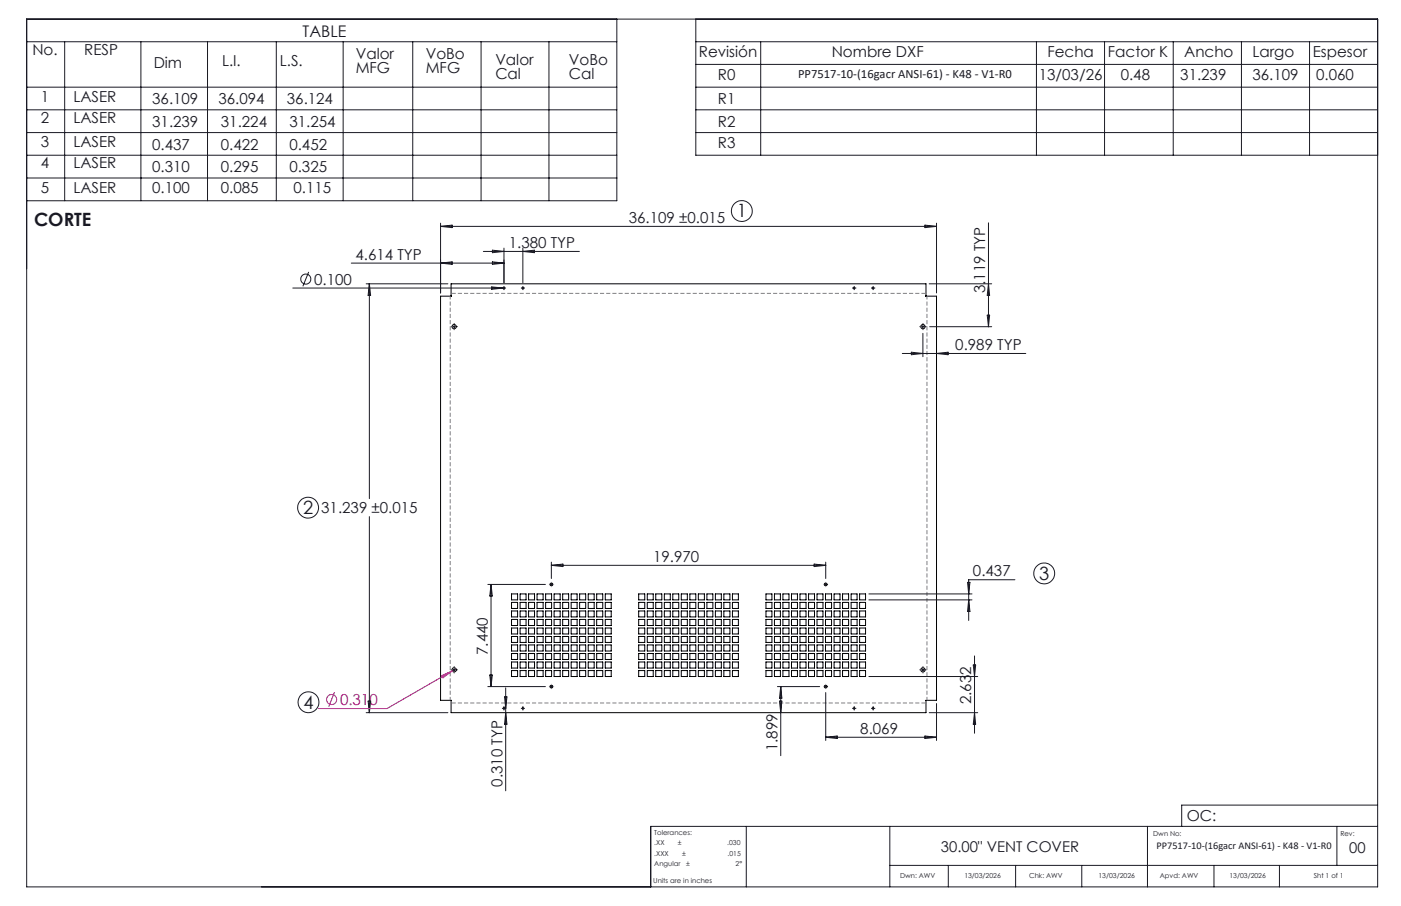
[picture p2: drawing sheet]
<svg xmlns="http://www.w3.org/2000/svg" width="432mm" height="279mm" viewBox="0 0 432 279" stroke-linecap="round" stroke-linejoin="round" font-family="sans-serif">
<g fill="none" stroke="#000" stroke-width=".31">
<path d="M139 91.3v-3.8h146.4v3.8M139.1 91.3h-3.3v124.7h3.3M139.1 91.3h.1M285.4 91.3h3.2v124.7h-3.2M285.4 91.3h.1M157.7 183.2h1.8v1.8h-1.8zM157.7 185.8h1.8v1.8h-1.8zM157.7 188.4h1.8v1.9h-1.8zM157.7 191h1.8v1.9h-1.8zM157.7 193.7h1.8v1.8h-1.8zM157.7 196.3h1.8v1.8h-1.8zM157.7 198.9h1.8v1.9h-1.8z"/>
<path d="M160.3 183.2h1.8v1.8h-1.8zM160.3 191h1.8v1.9h-1.8zM160.3 193.7h1.8v1.8h-1.8zM160.3 185.8h1.8v1.8h-1.8zM160.3 188.4h1.8v1.9h-1.8zM160.3 196.3h1.8v1.8h-1.8zM160.3 198.9h1.8v1.9h-1.8zM162.9 183.2h1.8v1.8h-1.8zM162.9 191h1.8v1.9h-1.8zM162.9 193.7h1.8v1.8h-1.8zM162.9 198.9h1.8v1.9h-1.8zM162.9 185.8h1.8v1.8h-1.8z"/>
<path d="M162.9 188.4h1.8v1.9h-1.8zM162.9 196.3h1.8v1.8h-1.8zM165.5 183.2h1.9v1.8h-1.9zM165.5 191h1.9v1.9h-1.9zM165.5 193.7h1.9v1.8h-1.9zM165.5 185.8h1.9v1.8h-1.9zM165.5 188.4h1.9v1.9h-1.9zM165.5 196.3h1.9v1.8h-1.9zM165.5 198.9h1.9v1.9h-1.9zM168.2 183.2h1.8v1.8h-1.8zM168.2 191h1.8v1.9h-1.8zM168.2 193.7h1.8v1.8h-1.8z"/>
<path d="M168.2 198.9h1.8v1.9h-1.8zM168.2 196.3h1.8v1.8h-1.8zM168.2 185.8h1.8v1.8h-1.8zM168.2 188.4h1.8v1.9h-1.8zM170.8 183.2h1.8v1.8h-1.8zM170.8 191h1.8v1.9h-1.8zM170.8 193.7h1.8v1.8h-1.8zM170.8 198.9h1.8v1.9h-1.8zM170.8 185.8h1.8v1.8h-1.8zM170.8 188.4h1.8v1.9h-1.8zM170.8 196.3h1.8v1.8h-1.8zM173.4 183.2h1.9v1.8h-1.9z"/>
<path d="M173.4 191h1.9v1.9h-1.9zM173.4 193.7h1.9v1.8h-1.9zM173.4 198.9h1.9v1.9h-1.9zM173.4 185.8h1.9v1.8h-1.9zM173.4 188.4h1.9v1.9h-1.9zM173.4 196.3h1.9v1.8h-1.9zM176 183.2h1.9v1.8h-1.9zM176 191h1.9v1.9h-1.9zM176 193.7h1.9v1.8h-1.9zM176 198.9h1.9v1.9h-1.9zM176 185.8h1.9v1.8h-1.9zM176 188.4h1.9v1.9h-1.9z"/>
<path d="M176 196.3h1.9v1.8h-1.9zM178.6 183.2h1.9v1.8h-1.9zM178.6 191h1.9v1.9h-1.9zM178.6 193.7h1.9v1.8h-1.9zM178.6 198.9h1.9v1.9h-1.9zM178.6 185.8h1.9v1.8h-1.9zM178.6 188.4h1.9v1.9h-1.9zM178.6 196.3h1.9v1.8h-1.9zM181.3 183.2h1.8v1.8h-1.8zM181.3 191h1.8v1.9h-1.8zM181.3 193.7h1.8v1.8h-1.8zM181.3 198.9h1.8v1.9h-1.8z"/>
<path d="M181.3 185.8h1.8v1.8h-1.8zM181.3 188.4h1.8v1.9h-1.8zM181.3 196.3h1.8v1.8h-1.8zM183.9 183.2h1.9v1.8h-1.9zM183.9 191h1.9v1.9h-1.9zM183.9 185.8h1.9v1.8h-1.9zM183.9 188.4h1.9v1.9h-1.9zM183.9 193.7h1.9v1.8h-1.9zM183.9 196.3h1.9v1.8h-1.9zM183.9 198.9h1.9v1.9h-1.9zM186.5 183.2h1.9v1.8h-1.9zM186.5 191h1.9v1.9h-1.9z"/>
<path d="M186.5 193.7h1.9v1.8h-1.9zM186.5 185.8h1.9v1.8h-1.9zM186.5 188.4h1.9v1.9h-1.9zM186.5 196.3h1.9v1.8h-1.9zM186.5 198.9h1.9v1.9h-1.9zM196.8 183.2h1.9v1.8h-1.9zM196.8 191h1.9v1.9h-1.9zM196.8 193.7h1.9v1.8h-1.9zM196.8 198.9h1.9v1.9h-1.9zM196.8 196.3h1.9v1.8h-1.9zM196.8 188.4h1.9v1.9h-1.9zM196.8 185.8h1.9v1.8h-1.9z"/>
<path d="M199.5 183.2h1.8v1.8h-1.8zM199.5 191h1.8v1.9h-1.8zM199.5 193.7h1.8v1.8h-1.8zM199.5 198.9h1.8v1.9h-1.8zM199.5 185.8h1.8v1.8h-1.8zM199.5 188.4h1.8v1.9h-1.8zM199.5 196.3h1.8v1.8h-1.8zM202.1 183.2h1.9v1.8h-1.9zM202.1 191h1.9v1.9h-1.9zM202.1 193.7h1.9v1.8h-1.9zM202.1 198.9h1.9v1.9h-1.9zM202.1 185.8h1.9v1.8h-1.9z"/>
<path d="M202.1 188.4h1.9v1.9h-1.9zM202.1 196.3h1.9v1.8h-1.9zM204.8 183.2h1.8v1.8h-1.8zM204.8 191h1.8v1.9h-1.8zM204.8 193.7h1.8v1.8h-1.8zM204.8 198.9h1.8v1.9h-1.8zM204.8 185.8h1.8v1.8h-1.8zM204.8 188.4h1.8v1.9h-1.8zM204.8 196.3h1.8v1.8h-1.8zM207.4 183.2h1.8v1.8h-1.8zM207.4 191h1.8v1.9h-1.8zM207.4 193.7h1.8v1.8h-1.8z"/>
<path d="M207.4 198.9h1.8v1.9h-1.8zM207.4 185.8h1.8v1.8h-1.8zM207.4 188.4h1.8v1.9h-1.8zM207.4 196.3h1.8v1.8h-1.8zM210 183.2h1.8v1.8h-1.8zM210 191h1.8v1.9h-1.8zM210 193.7h1.8v1.8h-1.8zM210 198.9h1.8v1.9h-1.8zM210 185.8h1.8v1.8h-1.8zM210 188.4h1.8v1.9h-1.8zM210 196.3h1.8v1.8h-1.8zM212.6 183.2h1.9v1.8h-1.9z"/>
<path d="M212.6 191h1.9v1.9h-1.9zM212.6 193.7h1.9v1.8h-1.9zM212.6 198.9h1.9v1.9h-1.9zM212.6 185.8h1.9v1.8h-1.9zM212.6 188.4h1.9v1.9h-1.9zM212.6 196.3h1.9v1.8h-1.9zM215.2 183.2h1.9v1.8h-1.9zM215.2 191h1.9v1.9h-1.9zM215.2 193.7h1.9v1.8h-1.9zM215.2 198.9h1.9v1.9h-1.9zM215.2 185.8h1.9v1.8h-1.9zM215.2 188.4h1.9v1.9h-1.9z"/>
<path d="M215.2 196.3h1.9v1.8h-1.9zM217.9 183.2h1.8v1.8h-1.8zM217.9 191h1.8v1.9h-1.8zM217.9 193.7h1.8v1.8h-1.8zM217.9 198.9h1.8v1.9h-1.8zM217.9 185.8h1.8v1.8h-1.8zM217.9 188.4h1.8v1.9h-1.8zM217.9 196.3h1.8v1.8h-1.8zM220.5 183.2h1.8v1.8h-1.8zM220.5 191h1.8v1.9h-1.8zM220.5 193.7h1.8v1.8h-1.8zM220.5 198.9h1.8v1.9h-1.8z"/>
<path d="M220.5 185.8h1.8v1.8h-1.8zM220.5 188.4h1.8v1.9h-1.8zM220.5 196.3h1.8v1.8h-1.8zM223.1 183.2h1.9v1.8h-1.9zM223.1 191h1.9v1.9h-1.9zM223.1 193.7h1.9v1.8h-1.9zM223.1 185.8h1.9v1.8h-1.9zM223.1 188.4h1.9v1.9h-1.9zM223.1 196.3h1.9v1.8h-1.9zM223.1 198.9h1.9v1.9h-1.9zM225.7 183.2h1.9v1.8h-1.9zM225.7 191h1.9v1.9h-1.9z"/>
<path d="M225.7 193.7h1.9v1.8h-1.9zM225.7 198.9h1.9v1.9h-1.9zM225.7 185.8h1.9v1.8h-1.9zM225.7 188.4h1.9v1.9h-1.9zM225.7 196.3h1.9v1.8h-1.9zM236.1 183.2h1.8v1.8h-1.8zM236.1 191h1.8v1.9h-1.8zM236.1 193.7h1.8v1.8h-1.8zM236.1 198.9h1.8v1.9h-1.8zM236.1 196.3h1.8v1.8h-1.8zM236.1 188.4h1.8v1.9h-1.8zM236.1 185.8h1.8v1.8h-1.8z"/>
<path d="M238.7 183.2h1.8v1.8h-1.8zM238.7 191h1.8v1.9h-1.8zM238.7 193.7h1.8v1.8h-1.8zM238.7 198.9h1.8v1.9h-1.8zM238.7 185.8h1.8v1.8h-1.8zM238.7 188.4h1.8v1.9h-1.8zM238.7 196.3h1.8v1.8h-1.8zM241.3 183.2h1.9v1.8h-1.9zM241.3 191h1.9v1.9h-1.9zM241.3 193.7h1.9v1.8h-1.9zM241.3 198.9h1.9v1.9h-1.9zM241.3 185.8h1.9v1.8h-1.9z"/>
<path d="M241.3 188.4h1.9v1.9h-1.9zM241.3 196.3h1.9v1.8h-1.9zM243.9 183.2h1.9v1.8h-1.9zM243.9 191h1.9v1.9h-1.9zM243.9 193.7h1.9v1.8h-1.9zM243.9 198.9h1.9v1.9h-1.9zM243.9 185.8h1.9v1.8h-1.9zM243.9 188.4h1.9v1.9h-1.9zM243.9 196.3h1.9v1.8h-1.9zM246.6 183.2h1.8v1.8h-1.8zM246.6 191h1.8v1.9h-1.8zM246.6 193.7h1.8v1.8h-1.8z"/>
<path d="M246.6 198.9h1.8v1.9h-1.8zM246.6 185.8h1.8v1.8h-1.8zM246.6 188.4h1.8v1.9h-1.8zM246.6 196.3h1.8v1.8h-1.8zM249.2 183.2h1.8v1.8h-1.8zM249.2 191h1.8v1.9h-1.8zM249.2 193.7h1.8v1.8h-1.8zM249.2 198.9h1.8v1.9h-1.8zM249.2 185.8h1.8v1.8h-1.8zM249.2 188.4h1.8v1.9h-1.8zM249.2 196.3h1.8v1.8h-1.8zM251.8 183.2h1.8v1.8h-1.8z"/>
<path d="M251.8 191h1.8v1.9h-1.8zM251.8 193.7h1.8v1.8h-1.8zM251.8 198.9h1.8v1.9h-1.8zM251.8 185.8h1.8v1.8h-1.8zM251.8 188.4h1.8v1.9h-1.8zM251.8 196.3h1.8v1.8h-1.8zM254.4 183.2h1.9v1.8h-1.9zM254.4 191h1.9v1.9h-1.9zM254.4 193.7h1.9v1.8h-1.9zM254.4 198.9h1.9v1.9h-1.9zM254.4 196.3h1.9v1.8h-1.9zM254.4 185.8h1.9v1.8h-1.9z"/>
<path d="M254.4 188.4h1.9v1.9h-1.9zM257.1 183.2h1.8v1.8h-1.8zM257.1 191h1.8v1.9h-1.8zM257.1 193.7h1.8v1.8h-1.8zM257.1 198.9h1.8v1.9h-1.8zM257.1 185.8h1.8v1.8h-1.8zM257.1 188.4h1.8v1.9h-1.8zM257.1 196.3h1.8v1.8h-1.8zM259.7 183.2h1.8v1.8h-1.8zM259.7 191h1.8v1.9h-1.8zM259.7 193.7h1.8v1.8h-1.8zM259.7 185.8h1.8v1.8h-1.8z"/>
<path d="M259.7 188.4h1.8v1.9h-1.8zM259.7 196.3h1.8v1.8h-1.8zM259.7 198.9h1.8v1.9h-1.8zM262.3 183.2h1.9v1.8h-1.9zM262.3 191h1.9v1.9h-1.9zM262.3 193.7h1.9v1.8h-1.9zM262.3 185.8h1.9v1.8h-1.9zM262.3 188.4h1.9v1.9h-1.9zM262.3 196.3h1.9v1.8h-1.9zM262.3 198.9h1.9v1.9h-1.9zM264.9 183.2h1.9v1.8h-1.9zM264.9 191h1.9v1.9h-1.9z"/>
<path d="M264.9 185.8h1.9v1.8h-1.9zM264.9 188.4h1.9v1.9h-1.9zM264.9 193.7h1.9v1.8h-1.9zM264.9 196.3h1.9v1.8h-1.9zM264.9 198.9h1.9v1.9h-1.9zM139 216v3.8h146.4v-3.8M139.1 216h.1M157.7 201.5h1.8v1.9h-1.8zM157.7 204.2h1.8v1.8h-1.8zM157.7 206.8h1.8v1.8h-1.8zM160.3 201.5h1.8v1.9h-1.8zM160.3 204.2h1.8v1.8h-1.8z"/>
<path d="M160.3 206.8h1.8v1.8h-1.8zM162.9 201.5h1.8v1.9h-1.8zM162.9 204.2h1.8v1.8h-1.8zM162.9 206.8h1.8v1.8h-1.8zM165.5 201.5h1.9v1.9h-1.9zM165.5 204.2h1.9v1.8h-1.9zM165.5 206.8h1.9v1.8h-1.9zM168.2 201.5h1.8v1.9h-1.8zM168.2 204.2h1.8v1.8h-1.8zM168.2 206.8h1.8v1.8h-1.8zM170.8 201.5h1.8v1.9h-1.8zM170.8 204.2h1.8v1.8h-1.8z"/>
<path d="M170.8 206.8h1.8v1.8h-1.8zM173.4 201.5h1.9v1.9h-1.9zM173.4 204.2h1.9v1.8h-1.9zM173.4 206.8h1.9v1.8h-1.9zM176 201.5h1.9v1.9h-1.9zM176 204.2h1.9v1.8h-1.9zM176 206.8h1.9v1.8h-1.9zM178.6 201.5h1.9v1.9h-1.9zM178.6 204.2h1.9v1.8h-1.9zM178.6 206.8h1.9v1.8h-1.9zM181.3 201.5h1.8v1.9h-1.8zM181.3 204.2h1.8v1.8h-1.8z"/>
<path d="M181.3 206.8h1.8v1.8h-1.8zM183.9 201.5h1.9v1.9h-1.9zM183.9 204.2h1.9v1.8h-1.9zM183.9 206.8h1.9v1.8h-1.9zM186.5 201.5h1.9v1.9h-1.9zM186.5 204.2h1.9v1.8h-1.9zM186.5 206.8h1.9v1.8h-1.9zM196.8 201.5h1.9v1.9h-1.9zM196.8 204.2h1.9v1.8h-1.9zM196.8 206.8h1.9v1.8h-1.9zM199.5 201.5h1.8v1.9h-1.8zM199.5 204.2h1.8v1.8h-1.8z"/>
<path d="M199.5 206.8h1.8v1.8h-1.8zM202.1 201.5h1.9v1.9h-1.9zM202.1 204.2h1.9v1.8h-1.9zM202.1 206.8h1.9v1.8h-1.9zM204.8 201.5h1.8v1.9h-1.8zM204.8 204.2h1.8v1.8h-1.8zM204.8 206.8h1.8v1.8h-1.8zM207.4 201.5h1.8v1.9h-1.8zM207.4 204.2h1.8v1.8h-1.8zM207.4 206.8h1.8v1.8h-1.8zM210 201.5h1.8v1.9h-1.8zM210 204.2h1.8v1.8h-1.8z"/>
<path d="M210 206.8h1.8v1.8h-1.8zM212.6 201.5h1.9v1.9h-1.9zM212.6 204.2h1.9v1.8h-1.9zM212.6 206.8h1.9v1.8h-1.9zM215.2 201.5h1.9v1.9h-1.9zM215.2 204.2h1.9v1.8h-1.9zM215.2 206.8h1.9v1.8h-1.9zM217.9 201.5h1.8v1.9h-1.8zM217.9 204.2h1.8v1.8h-1.8zM217.9 206.8h1.8v1.8h-1.8zM220.5 201.5h1.8v1.9h-1.8zM220.5 204.2h1.8v1.8h-1.8z"/>
<path d="M220.5 206.8h1.8v1.8h-1.8zM223.1 201.5h1.9v1.9h-1.9zM223.1 204.2h1.9v1.8h-1.9zM223.1 206.8h1.9v1.8h-1.9zM225.7 201.5h1.9v1.9h-1.9zM225.7 204.2h1.9v1.8h-1.9zM225.7 206.8h1.9v1.8h-1.9zM236.1 201.5h1.8v1.9h-1.8zM236.1 204.2h1.8v1.8h-1.8zM236.1 206.8h1.8v1.8h-1.8zM238.7 201.5h1.8v1.9h-1.8zM238.7 204.2h1.8v1.8h-1.8z"/>
<path d="M238.7 206.8h1.8v1.8h-1.8zM241.3 201.5h1.9v1.9h-1.9zM241.3 204.2h1.9v1.8h-1.9zM241.3 206.8h1.9v1.8h-1.9zM243.9 201.5h1.9v1.9h-1.9zM243.9 204.2h1.9v1.8h-1.9zM243.9 206.8h1.9v1.8h-1.9zM246.6 201.5h1.8v1.9h-1.8zM246.6 204.2h1.8v1.8h-1.8zM246.6 206.8h1.8v1.8h-1.8zM249.2 201.5h1.8v1.9h-1.8zM249.2 204.2h1.8v1.8h-1.8z"/>
<path d="M249.2 206.8h1.8v1.8h-1.8zM251.8 201.5h1.8v1.9h-1.8zM251.8 204.2h1.8v1.8h-1.8zM251.8 206.8h1.8v1.8h-1.8zM254.4 201.5h1.9v1.9h-1.9zM254.4 204.2h1.9v1.8h-1.9zM254.4 206.8h1.9v1.8h-1.9zM257.1 201.5h1.8v1.9h-1.8zM257.1 204.2h1.8v1.8h-1.8zM257.1 206.8h1.8v1.8h-1.8zM259.7 201.5h1.8v1.9h-1.8zM259.7 204.2h1.8v1.8h-1.8z"/>
<path d="M259.7 206.8h1.8v1.8h-1.8zM262.3 201.5h1.9v1.9h-1.9zM262.3 204.2h1.9v1.8h-1.9zM262.3 206.8h1.9v1.8h-1.9zM264.9 201.5h1.9v1.9h-1.9zM264.9 204.2h1.9v1.8h-1.9zM264.9 206.8h1.9v1.8h-1.9zM285.4 216h.1"/>
<circle cx="155.3" cy="88.8" r=".21"/>
<circle cx="161.2" cy="88.8" r=".21"/>
<circle cx="263.3" cy="88.8" r=".21"/>
<circle cx="269.1" cy="88.8" r=".21"/>
<circle cx="140" cy="100.7" r=".67"/>
<circle cx="284.4" cy="100.7" r=".67"/>
<circle cx="169.9" cy="180.2" r=".42"/>
<circle cx="254.5" cy="180.2" r=".43"/>
<circle cx="140" cy="206.6" r=".67"/>
<circle cx="155.3" cy="218.5" r=".21"/>
<circle cx="161.2" cy="218.5" r=".21"/>
<circle cx="169.9" cy="211.7" r=".42"/>
<circle cx="254.5" cy="211.7" r=".43"/>
<circle cx="263.3" cy="218.5" r=".21"/>
<circle cx="269.1" cy="218.5" r=".21"/>
<circle cx="284.4" cy="206.6" r=".67"/>
</g>
<g fill="none" stroke="#a0006e" stroke-width=".31">
<path d="M103.1 213.5l-1.8 4.4M136.1 208.4l3.3-1.5-2.9 2.1zM140.5 206.2l-21.2 12.3h-21.1"/>
<circle cx="102.2" cy="215.7" r="1.56"/>
</g>
<g fill="none" stroke="#191924" stroke-width=".31">
<path d="M8.2 5.9h416.4v267.6h-416.4zM8.2 12.9h181.9M19.9 12.9v49M43.4 12.9v49M64 12.9v49M85.2 12.9v49M105.8 12.9v49M127.2 12.9v49M148.3 12.9v49M169.2 12.9v49M190.1 5.9v56h-181.9M214.5 12.9h210.1"/>
<path d="M214.5 5.9v42h210.1M214.5 19.9h210.1M234.5 12.9v35M319.4 12.9v35M340.4 12.9v35M361.6 12.9v35M382.6 12.9v35M403.6 12.9v35M8.2 26.9h181.9M8.2 33.9h181.9M214.5 26.9h210.1M214.5 33.9h210.1"/>
<path d="M8.2 40.9h181.9M8.2 47.9h181.9M8.2 54.9h181.9M214.5 40.9h210.1M135.8 68.8v21.5M135.8 69.8h152.8M135.8 69.8l3.5-.4v.8zM149 77.5h29.6M151.8 77.2l3.5 .3-3.5 .4zM155.3 76.5v10.7M161.1 76.5v10.7M161.1 77.5l3.6-.3v.7z"/>
<path d="M285.1 69.4l3.5 .4-3.5 .4zM288.6 68.8v21.5M304.7 68.7v32.1M90.2 88.8h65.5M95.1 83.9l-1.8 4.4M108.3 81.1h47M112.9 87.5h25.1M113.8 87.5v66.3M113.8 87.5l.4 3.6h-.7zM135.8 81.1l3.5-.3v.7zM151.6 88.5l3.5 .3-3.5 .4zM151.8 80.8l3.5 .3-3.5 .4z"/>
<path d="M155.3 88.4v.9M160.7 88.8h.9M161.1 88.4v.9M262.9 88.8h.8M263.3 88.4v.9M268.7 88.8h.8M269.1 88.4v.9M286.4 87.5h19.2M304.3 97.2h.7l-.3 3.6zM304.7 87.5l.3 3.6h-.7zM139.6 100.8h.8M140 100.3v.8"/>
<path d="M278.1 109h38.1M280.9 108.6l3.5 .4-3.5 .4zM284 100.8h.9M284.4 100.3v.8M284.4 102.8v7.2M286.5 100.8h19.1M288.6 109l3.6-.4v.8zM113.8 159.3v60.5M169.9 173.4v5M169.9 179.8v.9M169.9 174.3h84.6M169.9 174.3l3.6-.3v.7z"/>
<path d="M250.9 174l3.6 .3-3.6 .4zM254.5 173.4v5M254.5 179.8v.9M298.2 179.6h.7l-.3 3.6zM312.8 178.8h-14.2v12.5M150.4 180.2h17.7M151.3 180.2v31.5M151.3 180.2l.4 3.6h-.7zM169.5 180.2h.9M254.1 180.2h.8M267.8 185h31.8M267.8 183.2h31.8"/>
<path d="M298.6 185l.3 3.6h-.7zM112.9 219.8h25.1M113.5 216.2h.7l-.4 3.6zM139.6 206.6h.8M140 206.2v.8M150.4 211.7h17.7M151 208.2h.7l-.4 3.5zM154.9 218.5h.8M155.3 218.1v.8M155.5 214.9h.7l-.3 3.6zM155.9 219.8l.3 3.5h-.7zM155.9 212.1v31.8"/>
<path d="M160.7 218.5h.9M161.1 218.1v.8M169.5 211.7h.9M169.9 211.3v.9M239.6 211.7h13M240.2 216.2h.8l-.4 3.6zM240.6 211.7v21.3M240.6 211.7l.4 3.6h-.8zM254.1 211.7h.8M254.5 211.3v.9M254.5 213.6v14.8M262.9 218.5h.8"/>
<path d="M263.3 218.1v.8M267.8 208.6h33.5M268.7 218.5h.8M269.1 218.1v.8M284 206.6h.9M284.4 206.2v.8M286.4 219.8h14.9M288.6 217v11.4M300 205.1h.7l-.3 3.5zM300.4 202.3v23.8M300.4 219.8l.3 3.5h-.7zM254.5 227.4h34.1"/>
<path d="M254.5 227.4l3.5-.4v.8zM285.1 227l3.5 .4-3.5 .4zM230 254.8v18.7M274.2 254.8v18.7M353.7 254.8v18.7M412 254.8v12.1M424.6 254.8h-224v18.7M424.6 248.3h-60.4v6.5M274.2 266.9h150.4M292.3 266.9v6.6M313 266.9v6.6M333.4 266.9v6.6"/>
<path d="M374.2 266.9v6.6M394.3 266.9v6.6"/>
<circle cx="228.6" cy="65.1" r="3.2"/>
<circle cx="94.3" cy="86.1" r="1.55"/>
<circle cx="95" cy="156.6" r="3.2"/>
<circle cx="321.8" cy="176.8" r="3.2"/>
<circle cx="95.1" cy="216.6" r="3.2"/>
</g>
<g fill="none" stroke="#191924" stroke-width=".31" stroke-dasharray="15.2 1.3 1.3 1.3" stroke-linecap="butt">
<path d="M140 99.9v-.3M154.9 88.8h-.2M155.3 88.4v-.2M155.3 89.2v.3M155.8 88.8h.2M160.8 88.8h-.3M161.2 88.4v-.2M161.2 89.2v.3M161.6 88.8h.2M262.9 88.8h-.2M263.3 88.4v-.2M263.3 89.2v.3"/>
<path d="M263.7 88.8h.2M268.7 88.8h-.2M269.1 88.4v-.2M269.1 89.2v.3M269.5 88.8h.3M284.5 99.9v-.3M139.2 100.7h-.3M140 101.6v.2M140.8 100.7h.3M283.6 100.7h-.2M284.5 101.6v.2M285.3 100.7h.2"/>
<path d="M139.2 206.6h-.3M140 205.7v-.2M140 207.4v.2M140.8 206.6h.3M154.9 218.4h-.2M155.3 218v-.2M155.3 218.9v.2M155.8 218.4h.2M160.8 218.4h-.3M161.2 218v-.2M161.2 218.9v.2M161.6 218.4h.2"/>
<path d="M170 212.5v.1M254.5 212.5v.1M262.9 218.4h-.2M263.3 218v-.2M263.3 218.9v.2M263.7 218.4h.2M268.7 218.4h-.2M269.1 218v-.2M269.1 218.9v.2M269.5 218.4h.3M283.6 206.6h-.2M284.5 205.7v-.2"/>
<path d="M284.5 207.4v.2M285.3 206.6h.2"/>
</g>
<path d="M138.8 91.3v124.6M285.7 215.9v-124.6" fill="none" stroke="#808080" stroke-width=".31" stroke-dasharray="1.3 .6" stroke-dashoffset=".2" stroke-linecap="butt"/>
<path d="M285.4 90.5h-146.3M139.1 216.8h146.3" fill="none" stroke="#808080" stroke-width=".31" stroke-dasharray="1.3 .6" stroke-dashoffset="-.1" stroke-linecap="butt"/>
<g font-size="5.6" fill="#191924">
<text x="10.5" y="69.7">CORTE</text>
<text x="227.1" y="67">1</text>
<text x="93.5" y="158.5">2</text>
<text x="320.3" y="178.8">3</text>
<text x="93.6" y="218.5">4</text>
</g>
<text font-size="4.9" fill="#191924" x="93.3" y="11.4">TABLE</text>
<g font-size="4.7" fill="#191924">
<text x="10" y="17">No.</text>
<text x="26" y="17">RESP</text>
<text x="215.4" y="17.6">Revisión</text>
<text x="256.3" y="17.6">Nombre DXF</text>
<text x="322.8" y="17.5">Fecha</text>
<text x="341.5" y="17.5">Factor K</text>
<text x="365" y="17.5">Ancho</text>
<text x="386" y="17.5">Largo</text>
<text x="404.6" y="17.5">Espesor</text>
<text x="47.4" y="20.9">Dim</text>
<text x="68.4" y="20.4">L.I.</text>
<text x="86.3" y="20.4">L.S.</text>
<text x="109.6" y="18.1">Valor</text>
<text x="109.6" y="22.6">MFG</text>
<text x="131.2" y="18.1">VoBo</text>
<text x="131.2" y="22.6">MFG</text>
<text x="152.7" y="20">Valor</text>
<text x="175.3" y="20">VoBo</text>
<text x="152.7" y="24.5">Cal</text>
<text x="175.3" y="24.5">Cal</text>
<text x="221.3" y="24.6">R0</text>
<text x="320.2" y="24.7">13/03/26</text>
<text x="345.4" y="24.7">0.48</text>
<text x="363.8" y="24.7">31.239</text>
<text x="386" y="24.7">36.109</text>
<text x="405.7" y="24.7">0.060</text>
<text x="12.6" y="31.3">1</text>
<text x="22.6" y="31.3">LASER</text>
<text x="46.9" y="32">36.109</text>
<text x="67.3" y="32">36.094</text>
<text x="88.4" y="32">36.124</text>
<text x="221.3" y="32.1">R1</text>
<text x="12.6" y="38">2</text>
<text x="22.6" y="38">LASER</text>
<text x="46.9" y="39.2">31.239</text>
<text x="68.1" y="39.2">31.224</text>
<text x="89.2" y="39.2">31.254</text>
<text x="221.3" y="39.1">R2</text>
<text x="12.6" y="45.4">3</text>
<text x="22.6" y="45.4">LASER</text>
<text x="46.9" y="46.1">0.437</text>
<text x="68.1" y="46.1">0.422</text>
<text x="89.2" y="46.1">0.452</text>
<text x="221.3" y="45.8">R3</text>
<text x="12.6" y="51.9">4</text>
<text x="22.6" y="51.9">LASER</text>
<text x="46.9" y="53.2">0.310</text>
<text x="68.1" y="53.2">0.295</text>
<text x="89.2" y="53.2">0.325</text>
<text x="12.6" y="59.6">5</text>
<text x="22.6" y="59.6">LASER</text>
<text x="46.9" y="59.6">0.100</text>
<text x="68.1" y="59.6">0.085</text>
<text x="90.5" y="59.6">0.115</text>
<text x="193.8" y="68.8">36.109 ±0.015</text>
<text x="156.9" y="76.5">1.380 TYP</text>
<text x="109.6" y="80.1">4.614 TYP</text>
<text x="96.8" y="87.8">0.100</text>
<text x="303.6" y="90.5" transform="rotate(-90 303.6 90.5)">3.119 TYP</text>
<text x="294.4" y="108">0.989 TYP</text>
<text x="99" y="158.3">31.239 ±0.015</text>
<text x="201.3" y="173.3">19.970</text>
<text x="299.9" y="177.8">0.437</text>
<text x="150.4" y="202" transform="rotate(-90 150.4 202)">7.440</text>
<text x="299.3" y="217.2" transform="rotate(-90 299.3 217.2)">2.632</text>
<text x="265.2" y="226.3">8.069</text>
<text x="239.6" y="231.7" transform="rotate(-90 239.6 231.7)">1.899</text>
<text x="154.9" y="242.6" transform="rotate(-90 154.9 242.6)">0.310 TYP</text>
<text x="365.8" y="253.1">OC:</text>
</g>
<text font-size="4.7" fill="#a0006e" x="104.8" y="217.4">0.310</text>
<g font-size="4.6" fill="#191924">
<text x="290" y="262.7">30.00&quot; VENT COVER</text>
<text x="415.9" y="263">00</text>
</g>
<text font-size="3.9" fill="#191924" x="246" y="24">PP7517-10-(16gacr ANSI-61) - K48 - V1-R0</text>
<text font-size="3.2" fill="#191924" x="356.5" y="261.8">PP7517-10-(16gacr ANSI-61) - K48 - V1-R0</text>
<g font-size="2.1" fill="#191924">
<text x="201.7" y="257.6">Tolerances:</text>
<text x="355.4" y="257.8">Dwn No:</text>
<text x="413.1" y="257.8">Rev:</text>
<text x="201.7" y="260.7">.XX</text>
<text x="201.7" y="263.9">.XXX</text>
<text x="208.9" y="260.7">±</text>
<text x="210.2" y="263.9">±</text>
<text x="224.1" y="260.7">.030</text>
<text x="224.3" y="263.9">.015</text>
<text x="201.7" y="267">Angular</text>
<text x="211.5" y="267">±</text>
<text x="226.7" y="267">2°</text>
<text x="201.3" y="272.3">Units are in inches</text>
<text x="277.4" y="270.7">Dwn: AWV</text>
<text x="297.2" y="270.7">13/03/2026</text>
<text x="317.2" y="270.7">Chk: AWV</text>
<text x="338.6" y="270.7">13/03/2026</text>
<text x="357.5" y="270.7">Apvd: AWV</text>
<text x="378.9" y="270.7">13/03/2026</text>
<text x="404.9" y="270.7">Sht 1 of 1</text>
</g>
</svg>
